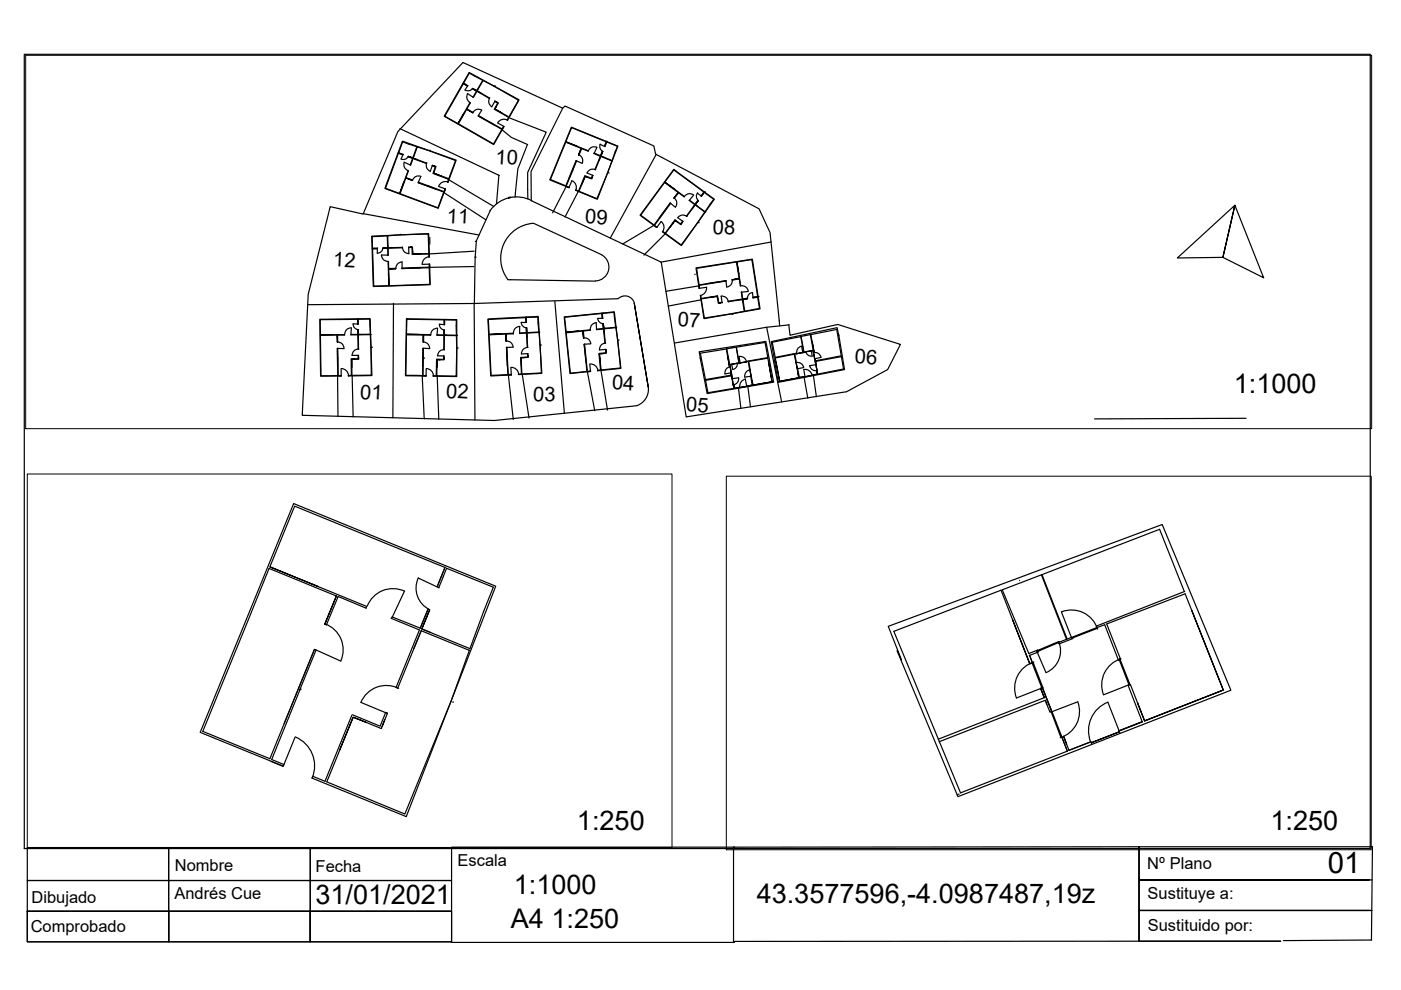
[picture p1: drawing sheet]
<svg xmlns="http://www.w3.org/2000/svg" width="297mm" height="210mm" viewBox="0 0 297 210" stroke-linecap="round" stroke-linejoin="round" font-family="sans-serif">
<!-- layer: urba -->
<g fill="none" stroke="#000" stroke-width=".25">
<path d="M98.2 17.7h.1M99.1 19.9l1.2 .7M99.2 19.8a1.33 1.33 0 0 0 .4 1.9M99.2 18.2l-1-.5-3.9 6.9 2.8 1.6M99.2 18.2l-.6 .9a1.16 1.16 0 0 0 1.6-.4M99.2 18.2l-.9-.5 1.2-2.2 2.8 1.5-1.2 2.2M100.2 18.8l.8 .5-.6 1.4 .7-1.4 2.6 1.6-2.5-1.6M101.1 19.2l-.9-.4 .9 .4M101.2 19.3l1.2-2.2 7.5 4.2-2 3.5-3-1.7 1.5 .9M101.2 19.3l.8 .5M101.3 18.8l-.2 .4M104.8 18.2h.1"/>
<path d="M84.4 32.4h.1M84.8 27.3l21.1 9.9M85.5 32.7l-1-.2-2.8 7.4 3 1.1M85.5 32.7l-1-.3 .9-2.3 3 1-.9 2.4M85.5 32.7l-.5 1M86 37.7l-1.2 3.4 8.1 3 1.2-3.4-5.4-2 2 .7M86.6 33.1l.9 .5-.5 1.4M86.6 33.1a1.16 1.16 0 0 1-1.5 .6M87 35l-1.3-.6a1.33 1.33 0 0 0 .8 1.8M87.4 38.3l-1.4-.7 .5-1.4-1.8 4.8 .9-2.4M87.4 38.3l-1.4-.6 1.4 .6M87.5 33.5l-.9-.4 .9 .4"/>
<path d="M87.6 33.5l.9-2.3 8.1 2.8-1.4 3.9-3.3-1.2 1.6 .6M87.6 33.5l2.9 1.1-2.9-1-.6 1.4M87.6 33.5l.9 .4M87.7 33.1l-.2 .4M89.2 37.4l-.5 1.3M89.2 37.4a1.33 1.33 0 0 0-1.7 .8M90.5 34.5a1.33 1.33 0 0 0 .7 1.8M90.7 39.4l3.4 1.2 .3-.6M91 31.9h.1M91.7 35.1l.6 .3-.5 1.3M91.7 35.1l.7 .2-.4-.1M91.7 35.1l-.5 1.3"/>
<path d="M91.8 36.8l3.3 1.2-.1 .7 1.7-4.7-11.4-4.1-3.7 10.1 11.3 4.2 1.5-4.2M92.1 36.1l-.2 .6 .2-.6M92.4 35.3l-.3 .8M93 39.5l1.4 .5M95 38l9.7 5.8M95 38.6a1.54 1.54 0 0 0-2 .9M99 23.2l-1.8 3 7.4 4.3 1.8-3.1-5-2.8M100.2 23.9l-1.2-.7 1.2 .7M100.3 23.9a1.33 1.33 0 0 1 1.8-.5l-.7 1.2M100.3 23.8l-1.3-.7 .6-1.3-2.5 4.4 1.3-2.2M100.3 23.8l-.1 .1M101.4 24.6l1.9 1"/>
<path d="M101.4 24.6l3.4 1.9M103.2 25.5h.1M103.2 25.5l3.3 1.8 .3-.5M103.8 20.7a1.33 1.33 0 0 0 .5 1.9l.6-1.1M105.2 22.6l-.3 .5 .3-.5M105.3 21.6l.3 .2-.7-.3 .6 .4-.7 1.3 3.1 1.7-.4 .5 .1 .1 2.5-4.3-10.6-5.8-5.3 9.2 10.5 6 2.1-3.8M105.5 26.1l1.3 .7M105.6 21.8l-.4 .8M105.8 37.1l-.5 6.1M106.5 27.6l1.9 1.5 3.5 1.5M106.8 26.8l-.3 .6M107.6 25.5a1.54 1.54 0 0 0-2.1 .5"/>
<path d="M108.1 25l7.7 3-3.9 8.6v5.6M111.8 30.7l-2 5.1-.6 6M119.3 23l-6.7 13.4v6.1l27.6 13.1 5.3 32.8 34-5.3 8.7-4.7 2.7-5.4-13.3-4.2-10.1 2.3-.3-2.2M120 30.1l1.2-3 7.4 3-.3 1M120.6 39.8l-4-1.7 4.5-11.1 9.9 4-4.4 11.2-4.6-1.9 .7 .2M120.6 39.8l-.6-.3-2.8 5.6M121.2 38.4l-.6 1.4M121.3 38.3a1.54 1.54 0 0 1 .8 2M121.4 36h.1M121.5 36l-1.5 3.5 .6 .3M122.2 34.1l-.8 2M122.2 34.1l-1.5 3.6"/>
<path d="M122.3 31l-2.3-.9 4.7 1.9-1.4-.5-.6 1.4M122.7 32.9l.5-1.4-.5 1.4M122.7 32.8a1.33 1.33 0 0 1 .7 1.8l-1.2-.5M123.2 31.5l-3.2-1.4-3.3 8 3.3 1.3 2.2-5.3M124 37.3l-1.3 3.2M124.7 37.6l-.6-.2 .6 .2M124.7 37.6l.8 .2M124.8 32a1.33 1.33 0 0 1 1.8-.8l-.6 1.3M125.7 37.2l-.3 .6-1.4-.5M125.7 37.2l-.2 .6 .1-.3M126 32.5l1.3 .6-1.1 2.9 1.2-2.9M126.3 36a1.33 1.33 0 0 0-1.8 .7l1.2 .5"/>
<path d="M127.2 30.6l1.1 .5M127.3 30.6a1.16 1.16 0 0 0 .5 1.5M127.4 33.1l2.3 1-3.1 8-3.8-1.5 1.3-3.2-.7 1.6M127.4 33.1l-.4 .9M127.4 33.1l.4-1-.4 1M127.4 33.1l.4 .2M127.4 33.1l2.3 .9M127.8 32.1l-.5 .9-1.3-.5M128.3 31.1l.3-1 2.3 .9-1.1 3M128.6 30h.1M128.9 36.7h.1M129.7 34h.1"/>
<path d="M139.1 32.7l-9.7 17.8M141 38.6l1.9-2.6 6.4 4.7-.6 .9M77 45.3l24.5 4.5M78.9 52.7h.1M80 52.7h-1l.2 8 3.3-.1M80 52.6v1.1M80.8 54.1h1.4M80.9 54.1a1.33 1.33 0 0 0 1.4 1.3M81.2 52.5a1.16 1.16 0 0 1-1.2 1.2M81.2 52.6h1v1.5M82.2 52.1v.4M82.2 50l8.6-.4 .1 4.2h-3.4h1.7"/>
<path d="M82.2 52.5l-1 .1 1-.1M82.2 50h.1M82.2 50l.1 2.5M82.2 52.5l-.1-2.5-3.2 .2 .1 2.4h1M82.3 52.5h3l-3 .1-.1 1.5M83.3 52.5h-1M83.9 57l-1.5-.1-.1-1.4 .2 5.1-.1-2.6M83.9 57h-1.5h1.5M84.8 49.7h.1M85.2 56.9l5.8-.1 .1 3.5-8.6 .3-.1-3.6M85.2 55.5v1.4M85.3 55.5a1.33 1.33 0 0 0-1.4 1.5"/>
<path d="M85.3 52.4a1.33 1.33 0 0 0 1.4 1.4M86.6 52.4h.7h-.3M86.6 52.4l.7 .1M86.6 52.4l.1 1.4M87.3 56.8h.1M87.3 52.4h.1l.1 .8M87.4 52.5v1.4l3.5-.1v.7h.1l-.1-5-12.1 .6 .3 10.6 12.1-.3-.1-4.4M87.4 56.8l-2.2 .1M87.5 53.2v.6v-.6M89.2 56.8l-4 .1M91 56.6l-3.7 .2M91 54.4a1.54 1.54 0 0 0-1.5 1.6h1.5"/>
<path d="M91.1 56v.6M91.1 56l-.1 .6M91.1 50.3v1.5M94.1 40.9l8.9 5.7M94.4 40l-.2 .7M100.5 56.5l-9.5 .2M100.5 53.3l-9.6 .5M100.7 54.5h.1M100.7 54.5l-.1 9.9M100.8 51.2h.2M101 51.2l-.3 3.4M103.9 44.6h.1"/>
<path d="M103.9 44.7l-2.9 6.5M107.7 59.3l18.5 .3M112.8 42.6a6.8 6.8 0 0 0-8.9 2.1M113 47.4l14.5 6.6M113 47.4a7.4 7.4 0 0 0-5.3 11.9M122.7 40.5l-2.9 5.5M127.5 54a2.94 2.94 0 0 1 1.5 3.3 2.94 2.94 0 0 1-2.8 2.3M138.6 47.8l-6.6 3.9M138.7 47.8l.5 .4M139.2 48.2l-3.5-2.6 7.2-9.7 8.6 6.3-7 9.9-4.1-3M140.2 47l-.9 1.2M140.2 47a1.54 1.54 0 0 1 .3 2.1"/>
<path d="M141 44.8h.1M141 44.8l-2.2 3 .4 .4M141.1 49.5l-4.6 4.6M142.1 48.1l1-1.4-2 2.8M142.1 43.1h.1l-1.3 1.7M142.1 43.1l1.1 .8M142.9 42l.9-1.2-.9 1.2M142.9 42a1.33 1.33 0 0 1 .3 1.9M143 40.1l-2-1.5 4.1 3.1-1.3-.8-.9 1.1M143.7 47.1l-.6-.4 .6 .4M143.7 47.1l.7 .4M143.7 46.1l1.1 .8"/>
<path d="M143.8 40.8l-2.9-2.1-5.1 6.9 2.9 2.1 3.4-4.6M144.3 47.5l-1.2-.9-2.1 2.8-.6-.3M144.8 46.9l-.4 .6 .2-.3M144.8 46.9l-.5 .6M145.7 45.9a1.33 1.33 0 0 0-2 .2M146.2 42.5l1.1 .9-1.7 2.5 1.8-2.5M146.2 42.5l1.1 .8 .7-.7M147.1 41.4l-.9 1.1M147.1 41.4a1.33 1.33 0 0 0-2 .2M147.4 58.2h-.1M147.4 43.4l2 1.6M147.4 43.4l-.6 .8"/>
<path d="M147.4 43.4l.6-.8-.6 .8M147.4 43.4l.4 .2M147.9 40.9l.8 .7M147.9 40.9a1.16 1.16 0 0 0 .2 1.6M148 47.2h.1M148.7 41.6l.6-.8 2 1.4-1.8 2.7-2.1-1.5M149.3 40.7h.1M149.4 45l-5 6.9-3.3-2.4M149.4 45h.1M151.9 59.9h.1M151.9 59.9l-3.7 .6v.6M153.9 59.5l-2.1 .4"/>
<path d="M155.2 59.3l1.5-.2-1.5 .2M155.2 59.3a1.33 1.33 0 0 1-1.1 1.6l-.2-1.4M156.2 55.5l3.2-.5 1.2 7.9-.9 .1v.2M156.7 58.1l-.5-2.6 .8 5.1-.3-1.5-1.5 .2M156.7 59.1l-.5-3.6-8.5 1.4 .5 3.5 5.7-.9M163.5 51.3l-23.4 4.3M249.6 54.7l12.2-11.2-2.5 11.1 2.5-11.1 6.1 15.4-8.6-4.3zM65.2 64.6l35.3-.3 .2 24.8M70.5 71h-2.6h5.2h-1.5l-.1 1.6M71.5 71l-3.6 .1 .2 8.6 3.5-.1-.1-5.7M71.5 72.6v-1.6v1.6M71.5 73.9l.1 3.9"/>
<path d="M71.5 73.9l.2 2.1M71.5 72.5a1.33 1.33 0 0 1 1.4 1.4h-1.4M71.6 79.5l.1 8.8M71.7 75.9h.1M71.7 75.9v3.7h.6M71.7 79.7h.6M72.3 78.2v1.5M72.3 78.1a1.54 1.54 0 0 1 1.6 1.6M74.4 71h1.5l.1 3v-3M74.5 76.1v3.5l-.6 .1 5-.1-.4-12-10.7 .1 .2 12.1 4.3-.1M74.5 69.5a1.33 1.33 0 0 0-1.4 1.4M74.5 69.6l-.1 1.4"/>
<path d="M74.6 75.4h1.4v.7v-.4M74.7 79.6l.2 8.8M74.8 68.7h1.2M74.9 68.7a1.16 1.16 0 0 0 1.1 1.2M75.2 76.2h-.6h.6M75.8 67.6h.1M75.9 75.4v.7h-1.4M75.9 68.7l-.1-1-7.9 .1v3.2M75.9 68.7v-1l2.5-.1 .1 3.3h-2.5M76 70.9v-1v1M76 69.9l-.1 1-1.5 .1M76 70.9h.4"/>
<path d="M76 71v1M76 76.1l-.8 .1M76.1 74a1.33 1.33 0 0 0-1.4 1.3M78.5 71l.2 8.5-4.1 .1v-3.4v1.7M78.5 71h.1M78.5 71h-2.5M78.8 73.6h.1M83.4 64.3l-.1 24.3M88.8 70.9h-2.6l5.1 .1v.1l-1.5-.1-.1 1.5M89.5 79.7l.4 9.1M89.7 79.7h.6M89.7 73.9v2.1"/>
<path d="M89.7 73.9l-.1 3.9M89.7 73.8l1.4 .1M89.7 71h-3.5l-.2 8.6h3.6l.1-5.7M89.7 72.5v-1.5v1.5M89.7 75.9h.1M89.7 75.9v3.7l.6 .1M89.7 72.5a1.33 1.33 0 0 1 1.4 1.4M90.4 78.2l-.1 1.5M90.4 78.1a1.54 1.54 0 0 1 1.5 1.6M91.3 70.9a1.33 1.33 0 0 1 1.5-1.3l-.1 1.4M92.6 76.2l-.1 3.5-.7 .1h5v-12l-10.6-.2-.2 12.1h4.3M92.6 76.2h1.5"/>
<path d="M92.7 71l1.4 .1 .1 3.1v-3.1M92.7 79.7l.3 9.2M93.3 76.3l-.6-.1 .6 .1M94.1 75.5v.7v-.4M94.1 76.2v.1h-.8M94.1 75.5v.7M94.2 67.7h.1M94.2 71v-1v1M94.2 71.1l2.6 .1M94.2 70l-.1 1h-1.4M94.2 71h.5M94.2 71l2.6 .1"/>
<path d="M94.2 71.1v1M94.2 74.1a1.33 1.33 0 0 0-1.4 1.3l1.3 .1M94.3 68.8l-.1-1-7.9-.1-.1 3.2M94.3 68.8l-1.1-.1a1.16 1.16 0 0 0 1 1.3M94.3 68.8v-1l2.5 .1v3.2M96.8 71.2l-.1 8.6-4.1-.1 .1-3.5-.1 1.8M96.8 71.1h.1M96.8 71.2h.1M96.9 73.8h.1M106.2 70.8l-2.5 .1 5.1-.2v.1h-1.5v1.5M107.3 70.8l-3.6 .2 .4 8.6 3.6-.2-.3-5.7M107.3 72.3v-1.5v1.5"/>
<path d="M107.3 72.3a1.33 1.33 0 0 1 1.5 1.3l-1.4 .1M107.4 73.7l.2 2.1M107.4 73.7l.2 3.9M107.6 75.7h.1M107.6 75.7l.2 3.7M107.8 79.4l1 9.5M107.8 79.5h.6M107.8 79.4h.6v.1M110 79.4a1.54 1.54 0 0 0-1.6-1.5v1.6M110.2 70.6v-1.4a1.33 1.33 0 0 0-1.3 1.4M110.2 70.6h1.4l.3 3.1-.2-3.1M110.5 68.4h1.1"/>
<path d="M110.5 68.3a1.16 1.16 0 0 0 1.2 1.2l-.1 1-1.4 .1M110.7 79.4l1.5 9.2M111.2 75.8l-.7 .1 .7-.1M111.4 67.2h.1M111.6 68.4l-.1-1-8 .3 .2 3.2M111.6 68.4v-1.1l2.4-.1 .2 3.2M111.7 70.6l2.6-.1 .5 8.6-4.2 .2-.1-3.4 .1 1.7M111.7 70.5v-1v1M111.7 70.5h.5M111.7 70.6l.1 1M111.9 75v.7l-1.5 .1 .2 3.5-.7 .1 5-.2-.8-12.1-10.7 .5 .6 12.1 4.4-.2M111.9 75l.1 .7v-.4"/>
<path d="M111.9 75l-1.4 .1M111.9 73.7a1.33 1.33 0 0 0-1.3 1.3M112 75.7l-.8 .1M114.2 70.4h.1M114.2 70.4l-2.5 .1M114.6 73.2h.1M117.6 63.8l2.1 23.8M122.6 70.2l-2.6 .2 5.1-.5-1.5 .3 .1 1.5M123.6 70.2l-3.6 .4 .9 8.5 3.5-.4-.5-5.7M123.7 71.7l-.1-1.5 .1 1.5M123.7 71.6a1.33 1.33 0 0 1 1.5 1.3l-1.3 .1M123.9 73l.2 2.1"/>
<path d="M123.9 73l.4 3.9M124.1 75.1h.1M124.1 75.1l.4 3.6M124.5 78.8l1.6 8.3M124.5 78.7h.7M125 77.2l.2 1.5M125.1 77.2a1.54 1.54 0 0 1 1.7 1.4M125.2 78.8h-.7M126.5 69.8l-.1-1.4a1.33 1.33 0 0 0-1.2 1.5M126.7 67.5a1.16 1.16 0 0 0 1.3 1.1M127 75l.3 3.4-.6 .2 4.9-.5-1.4-12-10.6 1.1 1.2 12 4.4-.5M127.4 78.5l1.4 8.5"/>
<path d="M127.6 66.4h.1M127.7 75h-.6h.6M127.8 67.5h-1.1M127.9 68.7v.9l-1.4 .2M128 69.7l2.6-.2 1 8.5-4.1 .4-.4-3.4 .2 1.8M128 69.6l-.1-.9 .1 .9M128 69.7l.3 3.1-.3-3h-1.5M128 69.7l.1 1M128.4 72.7a1.33 1.33 0 0 0-1.3 1.5M128.5 74.1v.7l-1.5 .1M128.5 74.1l.1 .7-.1-.4M128.5 74.1l-1.4 .1"/>
<path d="M128.5 69.6h-.5M128.6 74.8v.1l-.9 .1M130.5 69.4l-.3-3.2-2.5 .3 .1 1-.2-1-2.1 .2-5.8 .6 .3 3.1M130.5 69.4h.1M130.5 69.4l-2.5 .2M131 72.1h.1M131 63.3l-30.5 1M131.1 63.3a2.05 2.05 0 0 1 3.4 1M134.5 64.3l2.9 17.8-2.9-17.8M143 72.7l19.5-3.3 3.2 15.8M148.1 60.6l-6.9 1.2M148.2 60.5v.6"/>
<path d="M148.2 61.1l-.6-4.3 11.9-1.9 1.6 10.6-11.8 2.1-.8-4.9M148.4 75.9l1.5 7.5 14.1-2.4-1.6-8.6-14.2 2.2 .4 1.7M148.5 62.7l.2 .6 3.4-.6 .3 1.5h.7M148.6 63.6l-6.9 1.3M149.8 60.9l-1.5 .2M149.8 60.9a1.54 1.54 0 0 1-1.3 1.7M150.4 63.1l1.6-.3-3.3 .6 .6 4 8.5-1.4M152.2 63.5l-.2-.7 .2 .7M152.2 63.5l.2 .8M152.9 62.8l.2 1.4M152.9 62.8a1.33 1.33 0 0 1 1.5 1.2M153.1 64.2l-.7 .1 .4-.1"/>
<path d="M154.3 75.5l.4 2.3-.7-3.8-5.5 .9 1.6 8.4 5.5-1-.1-.7M154.8 77.4v.4h-.1M154.8 77.7l.3 1.4zM154.9 77.7a1.33 1.33 0 0 0-1.2 1.6l1.4-.3M155 79.1l.3 1.2-.2-.6M155 73.7h.1M155 79.5v-.4l.1 .4-5.6 1M155.1 79l.2 1.3zM155.1 79.9v-.2l-5.5 .9M155.1 77.2l1.2-.2zM155.1 77.3l.2 1.1M155.2 66.6h.1"/>
<path d="M156.1 73.6l.6 3.4M156.2 77h.8zM156.3 77a1.16 1.16 0 0 1-.9 1.3M156.7 77h.1M156.7 75.6l.2 1.4M156.7 75.6a1.33 1.33 0 0 1 1.6 1.2M156.9 76.9l1.3-.2zM157.1 60.6a1.33 1.33 0 0 1 1.5 1.2M157.3 61.9l.1 1.5-3 .5 3-.4M157.3 61.9l.2 1.5 1-.1M157.4 63.5l.4 2.5M157.4 63.5l-1 .1"/>
<path d="M157.5 63.5l1-.2-1 .2M157.5 63.5l.1 .4M157.8 66h.1M158.6 61.8l-1.3 .1M159 78.4l.3 1.4zM159.1 78.4a1.33 1.33 0 0 0-1.2 1.6M159.2 79.8l-1.3 .2M159.5 62a1.16 1.16 0 0 0-1 1.3M159.5 62.1l.2 1.1M159.7 63.2l.9-.2 .4 2.4-3.1 .6-.4-2.5M160.7 62.9h.1M162.8 75.9l-.6-3.3-8.1 1.4 .6 3.3h.5l-.5 .1"/>
<path d="M162.8 75.8l-4.6 .9 .5-.1 .2 1.9h.2l-.4-1.9 4.1-.7 .9 5-.7-4.1M164.3 75.8l4.6-.8-.4 .1 .4 1.8-.5-1.8-4 .8 .9 5-.8-4.1M165.2 67.9l-1.9-18.6-2.4-5-21.9-11.6-.4-1.8-18.8-8.4-.5 .4-21.1-9.6-13.8 14.6-7.4 17.5-7-1.6-4.7 18.6-1.2 25.7 40.7 1.1 30.2-3.2M165.2 67.9l.1 1.2M167.3 68.9l-4.8 .5M168.7 76.9a1.33 1.33 0 0 1 1.7 1M168.8 76.9l.3 1.3zM168.9 75l1.4-.2zM169.2 79.1l.2 1-.3-1.9 .4 1.9 1.2-.3M170 73.4l.2 1.4M170 73.4a1.33 1.33 0 0 0-1.1 1.6M170.2 74.7l.7-.1z"/>
<path d="M170.4 77.9l-1.4 .3M170.4 74.7l-.6-3.3-6.1 1.2 .7 3.2M170.5 79.9l.8 4.5M170.7 79.8v.1M170.8 74.5l1.2-.1zM170.9 71h.1M171.7 77.5a1.33 1.33 0 0 0 1.6 1.1M172 74.4l.2 1.1a1.16 1.16 0 0 1-1.3-1M172.2 79.6l-1.5 .3 1.5-.3M172.2 79.5a1.5 1.5 0 0 0-1.8-1.2l.3 1.5M172.2 72.4l.4 2.3-.7-3.7 5.5-1.1 1.4 8.3-5.5 1.1-.1-.7M172.4 74.4l.1 .4"/>
<path d="M172.4 74.8a1.33 1.33 0 0 1 1.7 1l-1.4 .3M172.5 74.4l-.6 .1 .5-.2-.6-3.3-2 .3 .7 3.4M172.5 79.5l.6 4.6M172.5 74.7l.2 1.4zM172.6 74.7l-.1 .1M172.7 76l.3 1.3zM172.8 76l.2 1.3v-.7M172.9 76.5l-.1-.5 .1 .5M173 77.3l.3 1.3zM173 77.3l-1.4 .3M173.2 79l-.1-.4 .2 .7M173.3 79.3l-1.1 .2"/>
<path d="M173.3 79.3l-1.1 .3M177.8 70.7l1.3 7.7-14.1 2.7-1.5-8.7 14-2.9 .3 1.7M178.4 75.4l-5.5 1.1M178.4 75.6l-5.5 1 .1 .2M179.1 78.2l-.2 .1M137.5 82.1a3.7 3.7 0 0 1-2.4 3.9M150 83.3l-.1 .1M155.2 80.3l.3 1.3zM155.2 80.3l1.4-.2a1.33 1.33 0 0 1-1.2 1.5M155.6 82v-.4l.1 .7 1.1-.2M156.6 82.3l.5 4.3M156.8 82.2l1.5-.3-1.5 .3"/>
<path d="M156.8 82.1v.1M158 80.4l.3 1.5M158.1 80.4a1.5 1.5 0 0 0-1.2 1.7M158.3 81.9v.1M158.6 82l.5 4.3M159.5 80.7l.1 1-.3-1.9h-.1l.3 1.9-1.2 .2M159.6 81.7l4.1-.8-4.1 .8M159.8 81.6h.1M169.2 80.1h.1M169.4 80.1l-4.1 .8 4.1-.8M264.2 88.7l-32.1 .1M94.5 119.9v.1"/>
<path d="M57.2 120.2l5.3-12.9 31.8 13-1.6 4.1 .3 .2 1.7-4.1 9.9 4-5 13-10.2-4.1M66.7 137.7l.3 .1-3.5 8.5M66.7 137.7l-6.5 15.8M67.5 124.4l-10.3-4.2 20.5 8.4-.1 .3-5.9-2.5-.1 .3M68.9 132.3l2.4-5.9-2.4 5.9M69 132.3a5.9 5.9 0 0 1 3.2 7.9l-5.5-2.5M71.3 126.4l-14.2-5.9-14.1 34.6 14.2 5.8 9.5-23.2M71.6 126.7l-2.4 5.8-.3-.2M85.8 125.3l-2.6 5.6M85.8 125.3a5.9 5.9 0 0 0-7.9 3.2M89.3 133.7l10.2 4.2-3.9 10.8-9.8 23.9-16.5-6.8 5.6-13.7-2.9 6.9M89.3 133.7l-1.6 3.9"/>
<path d="M89.4 133.4l1.7-4.1-1.7 4.1M89.4 133.4l1.9 .7M91.1 129.3l-.4-.1-1.6 4-5.9-2.4-.2 .3 5.9 2.5-4.9 12.2 .3 .1 5-12.2M93.1 124.6l-4.4-2.1a5.1 5.1 0 0 0 2.4 6.8M190.2 138l12.9 30.9 57.9-22.6-14.6-35.1-58.1 21.6 2.8 7.1M214.7 131.3l3.6 9.5-6.1-15.7-22.7 8.8 14.2 34.2 22.6-8.8-1.2-3.2M216.2 123v.1M218.3 138.9l.6 1.6-.6 .3M219.8 138l4.7-2 .1 .2-4.7 2zM219.9 138.2l1.9 4.4M224.5 136a5 5 0 0 1-2.7 6.6M225 129.7l2.2 5.6"/>
<path d="M225.1 129.7a5.8 5.8 0 0 1 7.6 3.7M227.1 135.2l5.5-2.1v.1l-5.4 2.1zM237.3 139.8l.1-.1 2.2 5.5h-.2zM237.7 139.7a5.8 5.8 0 0 0-3.7 7.6l5.6-2.2M251.1 125.4l-5.2-13.2-25 9.6 5.4 13.7 .9-.4 .3 .3-3 1.1-.1-.3 1.7-.6-5.3-13.7-8.3 3.2 5.6 13.5 1.9-.8 .2 .4-2 .8M251.2 125.4l-18.8 7.4 .1 .3 1.7-.6 2.9 7.5 .5-.2-3-7.5 16.7-6.4 8.1 20.4-6.7-16.9M62.6 156.3l-2.5 6M62.6 156.3a6.6 6.6 0 0 1 3.6 8.6M63.6 146.2h.1M63.7 146.1l-6.1 14.9 2.6 1.1-.2 .3-17.6-7.1 19.9-48.5 42.8 17.5-19 48.8-19.9-8.1 .1-.4 2.6 1.1 5.7-14.1M63.7 146.1h.1M74.7 151.6l5.9 2.4"/>
<path d="M76.5 148.9l5.6 2.4M77.5 153.1l-2.6-1 2.6 1M77.5 153.1l3.3 1.4 .2-.4M81.6 152.6l-.6 1.5 1.2-2.9-.4-.2-1.2 2.9M84.5 145.9a5.9 5.9 0 0 0-8 3M96 148.8h.1M218.8 140.5l.2-.1 2.1 5.4-.2 .1zM219.2 140.3a5.8 5.8 0 0 0-3.7 7.7l5.6-2.2M220.6 145.9l.4-.1 2 5.1-.4 .1-1-2.5M221 145.8l2 5.1zM221.4 148l-.8-2.1 .8 2-22.4 8.8M222 149.4l-.4-.9-22.5 8.8"/>
<path d="M222.9 150.9h.1l2.2 5.4-.3 .1zM222.9 151l5.6-2.2a5.8 5.8 0 0 1-3.7 7.6M226.1 157.7l-.6-1.6 1.1 3M231.2 157.3l-4.6 1.8M231.4 157.5l5.9-2.3-5.9 2.3M231.5 157.7l-.2-.4-4.7 1.8M241.2 149l1.5 3.9-3-7.7-.5 .1 3 7.7M242.2 153l-4.9 1.9-2.4-6a6.5 6.5 0 0 0-3.7 8.4M242.2 153l-4.9 2 .1 .4M242.7 152.8l16.7-6.5-16.7 6.6M243.3 152.6h.1M57.4 161.4l2.6 1.1"/>
<path d="M203.4 168.4l-.5 .1"/>
</g>
<!-- layer: 0 -->
<g fill="none" stroke="#000" stroke-width=".25">
<path d="M5.2 11.5h285.3v168.4h-285.3zM107.8 41.9l.4-.1v.1l-.4 .1zM5.8 179.7h30v7h-30zM35.8 179.7h30v7h-30zM65.8 179.7h29.9v7h-29.9zM95.8 179.6h60M155.5 179.6l86-.1v20.1h-86zM241.5 179.5v7.1h49.4M241.5 179.5v7.1h48.8h-48.8M241.5 179.5h49.4M291 179.5l-.2 19.8M5.8 186.7h30v6.5h-30z"/>
<path d="M5.8 193.2h30v6.5h-30zM35.8 186.7h30v6.5h-30zM35.8 193.2h30v6.5h-30zM65.8 186.7h29.9v6.5h-29.9zM65.8 193.2h29.9v6.5h-29.9zM95.7 199.8h60M241.5 186.6v6.4h49.4h-49.4v6.6h30M241.5 186.6v6.4h48.7M290.8 199.3l-18.7 .1"/>
</g>
<path d="M5.4 11.7h285.4v79.2h-285.4zM5.8 100.5h136.7v79.2h-136.7zM154 101h136.7v79.2h-136.7z" fill="none" stroke="#000" stroke-width=".21"/>
<text font-size="6.2" x="281.5" y="185.1">01</text>
<g font-size="5.7">
<text x="261.6" y="83.4">1:1000</text>
<text x="122.3" y="176">1:250</text>
<text x="269.4" y="175.9">1:250</text>
<text x="66.9" y="191.7">31/01/2021</text>
<text x="109" y="189.7">1:1000</text>
<text x="160.4" y="191.6">43.3577596,-4.0987487,19z</text>
<text x="108.3" y="196.7">A4 1:250</text>
</g>
<g font-size="4.3">
<text x="105" y="34.7" transform="rotate(3 105 34.7)">10</text>
<text x="94.7" y="47.2" transform="rotate(3 94.7 47.2)">11</text>
<text x="124" y="47.3" transform="rotate(3 124 47.3)">09</text>
<text x="151.1" y="49.6" transform="rotate(3 151.1 49.6)">08</text>
<text x="70.6" y="56.4" transform="rotate(3 70.6 56.4)">12</text>
<text x="143.6" y="69.2" transform="rotate(3 143.6 69.2)">07</text>
<text x="181.2" y="77" transform="rotate(3 181.2 77)">06</text>
<text x="129.7" y="82.5" transform="rotate(3 129.7 82.5)">04</text>
<text x="76.3" y="84.5" transform="rotate(3 76.3 84.5)">01</text>
<text x="94.5" y="84.3" transform="rotate(3 94.5 84.3)">02</text>
<text x="113" y="85" transform="rotate(3 113 85)">03</text>
<text x="145.4" y="87.2" transform="rotate(3 145.4 87.2)">05</text>
</g>
<g font-size="3.5">
<text x="37.1" y="184.7">Nombre</text>
<text x="66.9" y="184.9">Fecha</text>
<text x="97" y="183.5">Escala</text>
<text x="243.2" y="184.3">Nº Plano</text>
<text x="6.7" y="191.4">Dibujado</text>
<text x="37" y="190.7">Andrés Cue</text>
<text x="243.3" y="190.7">Sustituye a:</text>
<text x="6.5" y="197.7">Comprobado</text>
<text x="243.4" y="197.4">Sustituido por:</text>
</g>
</svg>
